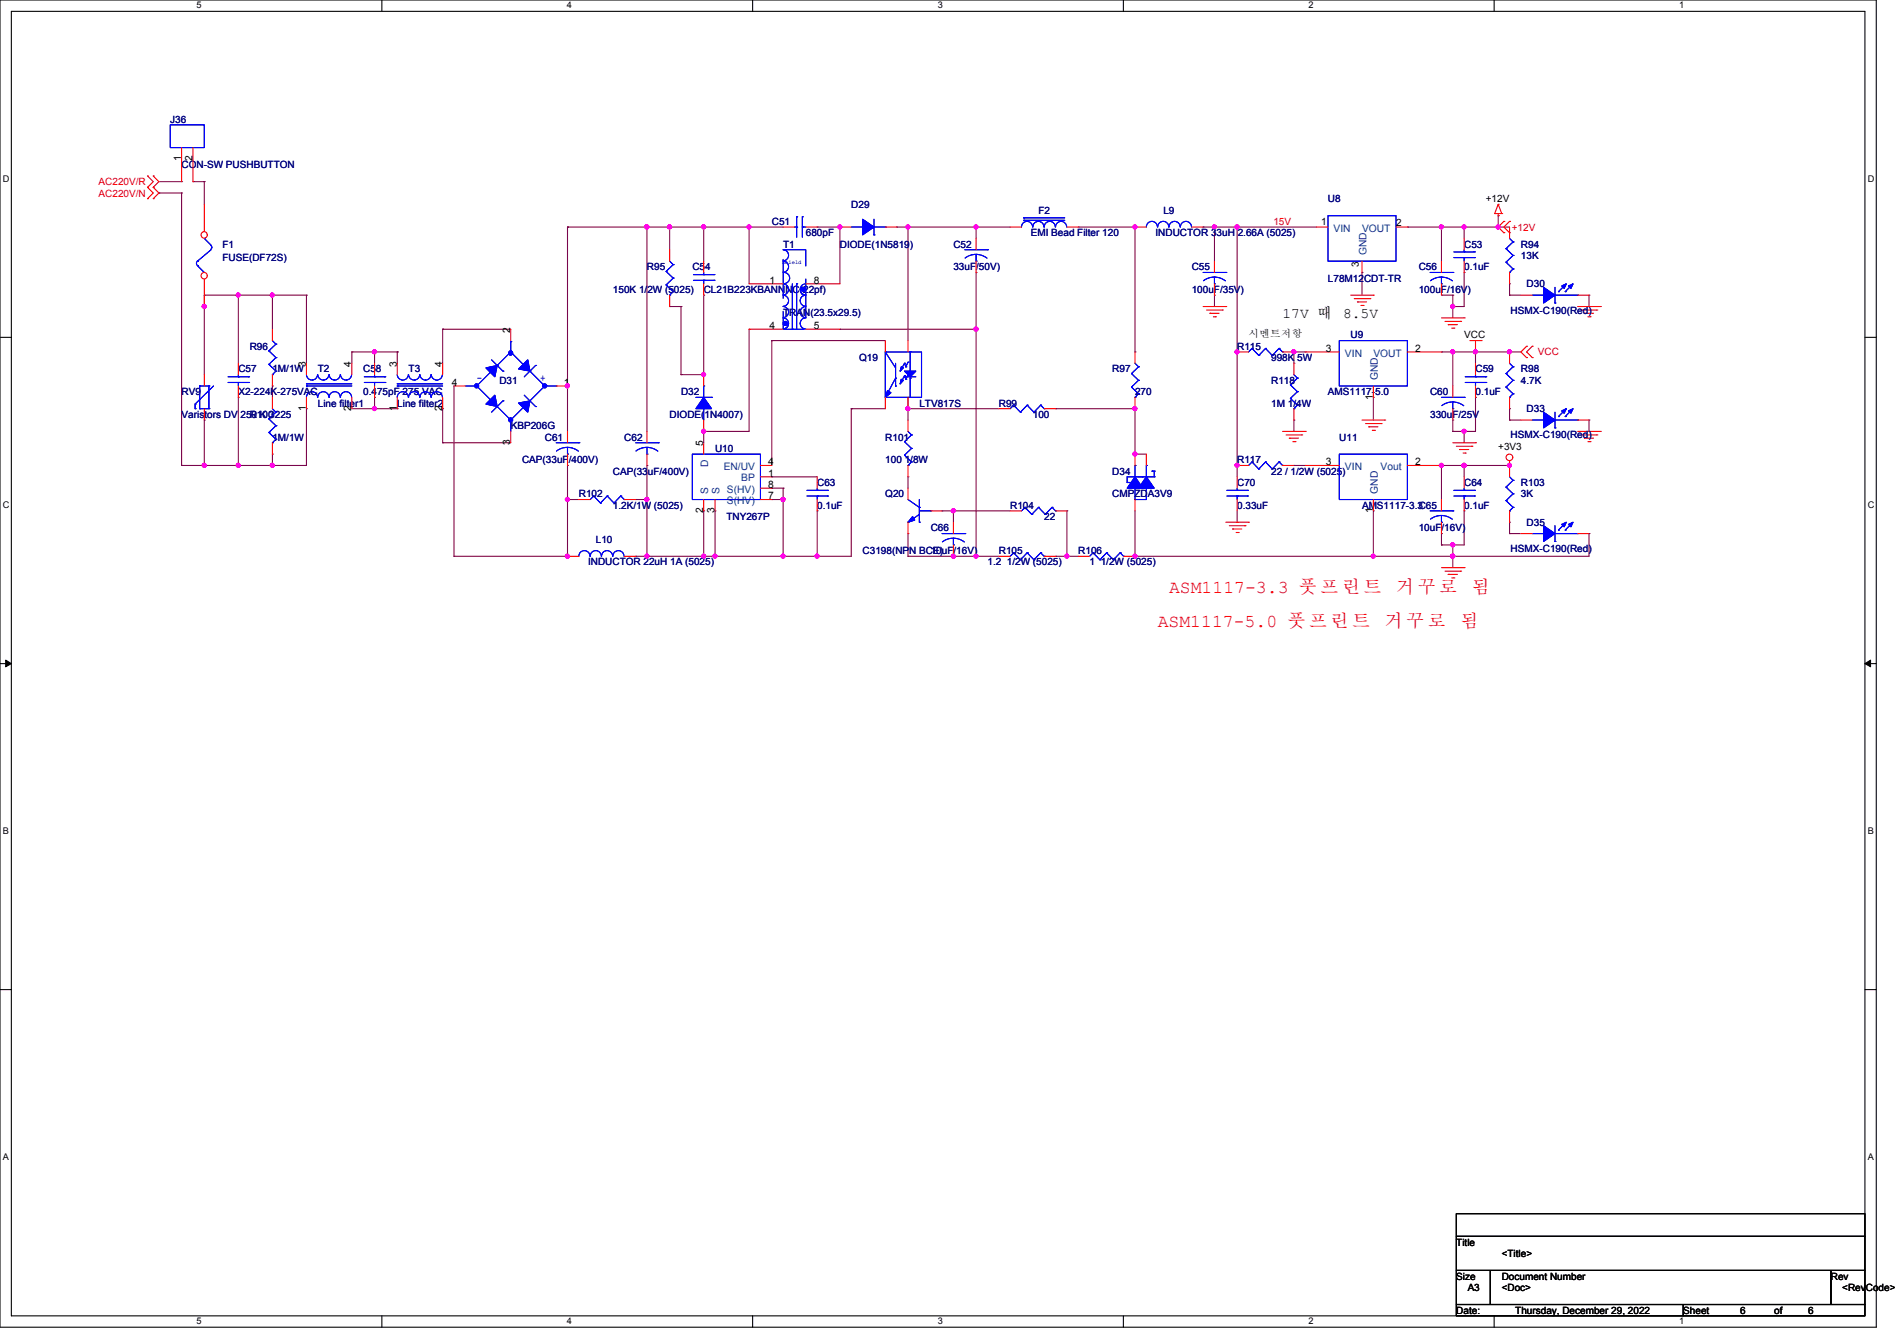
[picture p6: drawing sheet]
<svg xmlns="http://www.w3.org/2000/svg" width="297mm" height="210mm" viewBox="0 0 297 210" stroke-linecap="round" stroke-linejoin="round" font-family="sans-serif">
<g fill="none" stroke="#000" stroke-width=".17">
<path d="M0 0h293.6v207.7h-293.6zM1.8 1.8h290v204.2h-290zM59.8 0v1.8M117.8 0v1.8M175.8 0v1.8M233.8 0v1.8M0 52.8h1.8M291.8 52.8h1.8M0 103.9h1.8M291.8 103.9h1.8M0 154.9h1.8M291.8 154.9h1.8"/>
<path d="M227.9 190h63.9v3.5h-63.9zM227.9 193.5h63.9v5.4h-63.9zM227.9 198.9h5.3v5.3h-5.3zM233.2 198.9h53.3v5.3h-53.3zM286.5 198.9h5.3v5.3h-5.3zM59.8 206v1.7M117.8 206v1.7M175.8 206v1.7M227.9 204.2h35.5v1.8h-35.5zM233.8 206v1.7M263.4 204.2h28.4v1.8h-28.4z"/>
</g>
<path d="M.9 103.3l.9 .6-.9 .5zM291.8 103.9l.9-.6v1.1z" fill="#000" stroke="#000" stroke-width=".16"/>
<g fill="none" stroke="#800040" stroke-width=".17">
<path d="M24.9 30.2h.1M24.9 28.4h3.5M24.9 30.2h3.5M28.4 28.4h.1M28.4 30.2h.1M28.4 30.2v42.7M30.2 28.4h.1M30.2 28.4h1.8M32 28.4h.1M32 28.4v3.6M88.8 35.5h.1M88.8 35.5h33.7"/>
<path d="M88.8 35.5v32M101.2 35.5h.1M101.2 35.5v32M104.8 35.5h.1M104.8 35.5v3.6M110.1 35.5h.1M110.1 35.5v5.4M117.2 35.5h.1M117.2 35.5v8.9M127.9 35.5h.1M127.9 35.5h3.5M131.4 35.5h.1"/>
<path d="M131.4 35.5v8.9M140.3 35.5h.1M140.3 35.5h17.8M142.1 35.5h.1M142.1 35.5v17.8M152.7 35.5h.1M152.7 35.5v1.8M168.7 35.5h.1M168.7 35.5h8.9v19.6M188.3 35.5h.1M188.3 35.5h17.7M190 35.5h.1"/>
<path d="M190 35.5v5.4M193.6 35.5h.1M193.6 35.5v39.1M220.2 35.5h.1M220.2 35.5h16M225.6 35.5h.1M225.6 35.5v5.4M229.1 35.5h.1M229.1 35.5v1.8M234.4 35.5h.1M234.4 33.8h.1M234.4 33.8v1.7"/>
<path d="M32 48h.1M32 46.2h.1M32 46.2v12.4M32 46.2h16M37.3 46.2h.1M37.3 46.2v10.7M42.6 46.2h.1M42.6 46.2v5.3M48 46.2h.1M48 46.2v10.7M55.1 55.1h.1M55.1 55.1h7.1"/>
<path d="M55.1 55.1v1.8M58.6 55.1h.1M58.6 55.1v1.8M62.2 55.1h.1M62.2 55.1v1.8M69.3 51.5h.1M69.3 51.5v5.4M69.3 51.5h10.6M104.8 48h.1M104.8 48h1.8M106.6 48h.1M106.6 58.6h.1"/>
<path d="M106.6 48v10.6M110.1 46.2h.1M110.1 46.2v12.4h-3.5M117.2 51.5h.1M117.2 51.5v16h-7.1M120.8 53.3h.1M120.8 53.3v19.6M120.8 53.3h17.7M131.4 51.5h.1M131.4 51.5h21.3M152.7 42.6h.1M152.7 51.5h.1"/>
<path d="M152.7 42.6v44.5M177.6 55.1h.1M190 46.2h.1M190 46.2v1.8M193.6 55.1h.1M202.5 56.9h.1M204.2 55.1h.1M204.2 55.1h-1.7v1.8M213.1 42.6h.1M213.1 42.6v3.6M225.6 55.1h.1M225.6 46.2h.1"/>
<path d="M225.6 55.1h12.4M225.6 46.2h1.7M227.3 48h.1M227.3 55.1h.1M227.3 46.2h.1M227.3 46.2v3.6M227.3 55.1v5.3M229.1 42.6h.1M229.1 42.6v5.4h-1.8M230.9 55.1h.1M230.9 55.1v1.8M236.2 55.1h.1"/>
<path d="M236.2 44.4h.1M236.2 46.2h.1M236.2 44.4v1.8M236.2 46.2h1.8M248.6 46.2h.1M248.6 46.2v1.8M28.4 72.9h.1M32 72.9h.1M32 65.8h.1M32 65.8v7.1M37.3 62.2h.1M37.3 72.9h.1"/>
<path d="M37.3 62.2v10.7M42.6 60.4h.1M42.6 71.1h.1M42.6 72.9h.1M42.6 60.4v1.8M42.6 71.1v1.8M48 64h.1M48 64v8.9h-19.6M55.1 64h7.1M58.6 62.2h.1M58.6 64h.1M58.6 62.2v1.8"/>
<path d="M62.2 64h.1M69.3 64h.1M69.3 69.3h.1M69.3 64v5.3M69.3 69.3h10.6M71 60.4h.1M71 60.4v26.7M88.8 78.2h.1M88.8 60.4h.1M88.8 72.9h.1M88.8 72.9v14.2h-17.8M88.8 78.2h1.8"/>
<path d="M99.5 78.2h.1M99.5 78.2h1.7M101.2 78.2h.1M101.2 72.9h.1M101.2 72.9v14.2M110.1 80h.1M110.1 67.5h.1M110.1 67.5v1.8M110.1 80v7.1M111.9 80h.1M111.9 80v7.1M120.8 76.4h.1"/>
<path d="M120.8 78.2h.1M120.8 74.6h.1M120.8 76.4h1.7M120.8 78.2h1.7M120.8 74.6h7.1M122.5 76.4h.1M122.5 78.2h.1M122.5 76.4v10.7M127.9 80h.1M127.9 80v7.1M133.2 64h.1M133.2 64v23.1h-33.7"/>
<path d="M133.2 64h5.3M142.1 64h.1M142.1 74.6h.1M142.1 62.2h.1M142.1 64h14.2M142.1 62.2v3.6M142.1 74.6v1.8M147.4 80h.1M147.4 80h10.7M149.2 80h.1M149.2 80v1.7M165.2 64h.1"/>
<path d="M165.2 64h12.4v7.1M166.9 80h.1M166.9 80v7.1M177.6 71.1h.1M177.6 71.1h1.8M177.6 80v7.1M193.6 72.9h.1M193.6 80v1.7M202.5 72.9h.1M202.5 65.8h.1M202.5 72.9h1.7M202.5 65.8v1.7"/>
<path d="M214.9 62.2h.1M214.9 80h.1M214.9 62.2v3.6M214.9 80v7.1M225.6 72.9h.1M225.6 72.9h10.6M225.6 72.9v5.3M227.3 65.8h.1M227.3 67.5h.1M227.3 65.8v1.7M229.1 67.5h.1M229.1 80h.1"/>
<path d="M229.1 72.9h.1M229.1 67.5v1.8M229.1 72.9v1.7M229.1 80v5.3h-3.5M230.9 62.2h.1M230.9 62.2v5.3h-3.6M236.2 64h.1M236.2 65.8h.1M236.2 64v1.8M236.2 65.8h1.8M248.6 65.8h.1M248.6 65.8v1.7"/>
<path d="M71 87.1h.1M99.5 87.1h.1M101.2 87.1h.1M110.1 87.1h.1M111.9 87.1h.1M122.5 87.1h.1M127.9 87.1h.1M142.1 87.1h.1M142.1 83.5h.1M142.1 87.1h14.2M142.1 83.5v3.6M149.2 87.1h.1"/>
<path d="M152.7 87.1h.1M165.2 87.1h.1M165.2 87.1h3.5M166.9 87.1h.1M177.6 87.1h.1M193.6 81.7h.1M214.9 87.1h.1M225.6 83.5h.1M225.6 85.3h.1M225.6 83.5v1.8M227.3 87.1h.1M227.3 85.3h.1"/>
<path d="M227.3 85.3v3.6M236.2 81.7h.1M236.2 83.5h.1M236.2 81.7v1.8M236.2 83.5h1.8M248.6 83.5h.1M248.6 83.5v3.6h-71"/>
</g>
<g fill="#f0f" stroke="#f0f" stroke-width=".17">
<circle cx="152.7" cy="35.5" r=".32"/>
<circle cx="193.6" cy="35.5" r=".32"/>
<circle cx="236.2" cy="55.1" r=".32"/>
<circle cx="227.3" cy="55.1" r=".32"/>
<circle cx="229.1" cy="67.5" r=".32"/>
<circle cx="230.9" cy="55.1" r=".32"/>
<circle cx="149.2" cy="79.9" r=".32"/>
<circle cx="111.9" cy="87.1" r=".32"/>
<circle cx="110.1" cy="87.1" r=".32"/>
<circle cx="37.3" cy="46.2" r=".32"/>
<circle cx="110.1" cy="35.5" r=".32"/>
<circle cx="101.2" cy="35.5" r=".32"/>
<circle cx="88.8" cy="78.2" r=".32"/>
<circle cx="42.6" cy="72.8" r=".32"/>
<circle cx="227.3" cy="87.1" r=".32"/>
<circle cx="42.6" cy="46.2" r=".32"/>
<circle cx="37.3" cy="72.8" r=".32"/>
<circle cx="58.6" cy="64" r=".32"/>
<circle cx="58.6" cy="55.1" r=".32"/>
<circle cx="225.5" cy="35.5" r=".32"/>
<circle cx="131.4" cy="35.5" r=".32"/>
<circle cx="166.9" cy="87.1" r=".32"/>
<circle cx="177.6" cy="64" r=".32"/>
<circle cx="31.9" cy="48" r=".32"/>
<circle cx="227.3" cy="48" r=".32"/>
<circle cx="88.8" cy="60.4" r=".32"/>
<circle cx="101.2" cy="87.1" r=".32"/>
<circle cx="101.2" cy="78.2" r=".32"/>
<circle cx="234.4" cy="35.5" r=".32"/>
<circle cx="229.1" cy="35.5" r=".32"/>
<circle cx="88.8" cy="87.1" r=".32"/>
<circle cx="104.8" cy="35.5" r=".32"/>
<circle cx="117.2" cy="35.5" r=".32"/>
<circle cx="110.1" cy="67.5" r=".32"/>
<circle cx="225.5" cy="72.8" r=".32"/>
<circle cx="229.1" cy="72.8" r=".32"/>
<circle cx="110.1" cy="58.6" r=".32"/>
<circle cx="122.5" cy="87.1" r=".32"/>
<circle cx="122.5" cy="78.2" r=".32"/>
<circle cx="127.9" cy="87.1" r=".32"/>
<circle cx="190" cy="35.5" r=".32"/>
<circle cx="142.1" cy="35.5" r=".32"/>
<circle cx="152.7" cy="51.5" r=".32"/>
<circle cx="31.9" cy="72.8" r=".32"/>
<circle cx="177.6" cy="87.1" r=".32"/>
<circle cx="214.9" cy="87.1" r=".32"/>
<circle cx="227.3" cy="85.3" r=".32"/>
<circle cx="152.7" cy="87.1" r=".32"/>
<circle cx="142.1" cy="64" r=".32"/>
<circle cx="149.2" cy="87.1" r=".32"/>
<circle cx="193.6" cy="72.8" r=".32"/>
<circle cx="177.6" cy="71.1" r=".32"/>
<circle cx="177.6" cy="35.5" r=".32"/>
<circle cx="193.6" cy="55.1" r=".32"/>
<circle cx="236.2" cy="72.8" r=".32"/>
<circle cx="202.4" cy="55.1" r=".32"/>
</g>
<g fill="none" stroke="#f00" stroke-width=".17">
<path d="M23.1 29.3h.1M23.1 27.5h.1M23.1 31.1h.1M23.1 27.5l.9 .9-.9 .9M23.1 29.3l.9 .9-.9 .9M24 27.5h.1M24 29.3h.1M24 31.1h.1M24 27.5l.9 .9-.9 .9M24 29.3l.9 .9-.9 .9M104.8 39.1v1.8M122.5 35.5h1.8"/>
<path d="M126.1 35.5h1.8M131.4 35.5h1.8M138.5 35.5h1.8M158.1 35.5h1.7M166.9 35.5h1.8M229.1 37.3v1.8M233.9 33.4h.1M233.9 33.4h1.1M234.4 33.8h.1M234.4 32h.1M234.4 33.4v.4M234.4 32l.6 1.4"/>
<path d="M234.4 32l-.5 1.4M235 33.4h.1M235.3 34.7h.1M235.3 36.4h.1M235.3 34.7l-.9 .8 .9 .9M236.2 36.4h.1M236.2 34.7h.1M236.2 35.5v1.8M236.2 34.7l-.9 .8 .9 .9M42.6 51.5v1.8M42.6 58.6v1.8M48 56.9v1.7"/>
<path d="M55.1 56.9v1.7M58.6 56.9v1.7M62.2 56.9v1.7M69.3 56.9v1.7M79.9 51.5v1.8M104.8 46.2v1.8M110.1 40.9v1.7M110.1 44.4v1.8M110.1 58.6v1.8M117.2 44.4h5.3M117.2 51.5h5.3M126.1 44.4h5.3"/>
<path d="M126.1 51.5h5.3M138.5 53.3v1.8M142.1 53.3v1.8M188.3 48h3.5M188.8 48.5h2.5M189.3 49h.1M189.3 49h1.5M189.9 49.6h.3M190 40.9v1.7M190 44.4v1.8M190.2 49.6h.1M191.3 48.5h.1"/>
<path d="M191.8 48h.1M202.5 56.9v1.7M211.4 46.2h3.5M211.9 46.8h2.5M212.4 47.3h.1M212.4 47.3h1.4M213 47.8h.3M213.3 47.8h.1M214.4 46.8h.1M214.9 46.2h.1M225.6 49.8h3.5M225.6 40.9v1.7"/>
<path d="M225.6 44.4v1.8M226.1 50.3h2.5M226.6 50.8h.1M226.6 50.8h1.5M227.2 51.4h.3M227.5 51.4h.1M228.6 50.3h.1M229.1 49.8h.1M229.1 40.9v1.7M230 53.3h1.8M230.9 55.1h.1M230.9 53.3v1.8"/>
<path d="M230.9 56.9v1.7M231.8 53.3h.1M236.2 42.6v1.8M236.2 55.1v1.8M238 46.2h1.8M238.9 54.2h.1M238.9 56h.1M238.9 54.2l-.9 .9 .9 .9M239.8 56h.1M239.8 54.2h.1M239.8 54.2l-.9 .9 .9 .9M246.9 46.2h1.7"/>
<path d="M246.9 48h3.5M247.4 48.5h2.5M247.9 49h.1M247.9 49h1.5M248.5 49.6h.3M248.8 49.6h.1M249.9 48.5h.1M250.4 48h.1M48 62.2v1.8M55.1 62.2v1.8M58.6 60.4v1.8M62.2 62.2v1.8"/>
<path d="M69.3 62.2v1.8M71 60.4h1.8M79.9 67.5v1.8M87 60.4h1.8M88.8 67.5v1.8M88.8 71.1v1.8M90.6 78.2h1.8M97.7 78.2h1.8M110.1 65.8v1.7M138.5 62.2v1.8M142.1 62.2v1.8M142.1 65.8v1.7"/>
<path d="M142.1 72.9v1.7M142.1 76.4v1.8M145.6 80h1.8M156.3 64h1.8M158.1 80h1.7M163.4 64h1.8M165.2 80h1.7M193.6 74.6v1.8M193.6 78.2v1.8M193.6 72.9h1.8M200.7 67.5h3.5M200.7 72.9h1.8"/>
<path d="M201.2 68.1h2.5M201.8 68.6h.1M201.8 68.6h1.4M202.3 69.1h.3M202.5 64v1.8M202.6 69.1h.1M203.7 68.1h.1M204.2 67.5h.1M213.1 65.8h3.6M213.7 66.3h2.4M214.2 66.8h.1M214.2 66.8h1.4"/>
<path d="M214.7 67.4h.4M215.1 67.4h.1M216.1 66.3h.1M216.7 65.8h.1M225.6 78.2v1.8M227.3 69.3h3.6M227.9 69.9h2.4M228.4 70.4h.1M228.4 70.4h1.4M228.9 70.9h.4M229.1 74.6v1.8M229.1 78.2v1.8"/>
<path d="M229.3 70.9h.1M230.3 69.9h.1M230.9 69.3h.1M230.9 60.4v1.8M236.2 72.9h.1M236.2 62.2v1.8M236.2 72.1v2.5M236.2 80v1.7M238 65.8h1.8M246.9 65.8h1.7M246.9 67.5h3.5M247.4 68.1h2.5"/>
<path d="M247.9 68.6h.1M247.9 68.6h1.5M248.5 69.1h.3M248.8 69.1h.1M249.9 68.1h.1M250.4 67.5h.1M88.8 87.1h1.8M97.7 87.1h1.8M142.1 81.7v1.8M156.3 87.1h1.8M163.4 87.1h1.8M191.8 81.7h3.6"/>
<path d="M192.4 82.3h2.4M192.9 82.8h.1M192.9 82.8h1.4M193.4 83.4h.4M193.8 83.4h.1M194.8 82.3h.1M195.4 81.7h.1M225.6 88.9h3.5M225.6 81.7v1.8M226.1 89.4h2.5M226.6 89.9h.1M226.6 89.9h1.5"/>
<path d="M227.2 90.5h.3M227.5 90.5h.1M228.6 89.4h.1M229.1 88.9h.1M238 83.5h1.8M246.9 83.5h1.7"/>
<circle cx="236.2" cy="71.6" r=".52"/>
</g>
<g fill="none" stroke="#00f" stroke-width=".17">
<path d="M32 37.3h.1M32 37.3l1 1.1M33 38.4a.35 .35 0 0 1 0 .6M33 39.1l-2.1 1.8M122.5 39.1a.87 .87 0 0 1 .9 .9 .87 .87 0 0 1-.9 .8M124.3 35.5h.4M124.7 35.5h.1M124.7 33.9h.1M124.7 33.9v3.2M125.6 33.9h.1M125.6 35.5h.1M125.6 35.5h.5"/>
<path d="M125.6 33.9v3.2M133.2 35.5h1.8M135 35.5h.1M136.8 36.8h.1M136.8 34.3v2.5M136.8 35.5h1.7M138.5 35.5h.1M160.2 34.5h.1M160.2 34.1h.1M160.2 34.5h6.4M160.2 34.1h6.4M161.6 35.5a.87 .87 0 0 0-.9-.8 .87 .87 0 0 0-.9 .8"/>
<path d="M163.4 35.5a.87 .87 0 0 0-.9-.8 .87 .87 0 0 0-.9 .8M165.1 35.5a.87 .87 0 0 0-.8-.8 .87 .87 0 0 0-.9 .8M166.9 35.5a.87 .87 0 0 0-.9-.8 .87 .87 0 0 0-.8 .8M227.5 39.4h3.2M229.1 39.4h.1M229.1 39.1v.3M230.7 39.4h.1M235.7 38.9h.1M235.7 38.9l1.1 1.1M236.2 37.3l.6 .6M236.8 37.9h.1M236.8 40h.1"/>
<path d="M236.8 37.9l-1.1 1M236.8 40l-1.1 1M30.9 40.9a.51 .51 0 0 0 0 .7M30.9 41.6h.1M30.9 40.9h.1M30.9 41.6l1.1 1M42.1 54.9h.1M42.1 57h.1M42.1 54.9l1.1 1.1M42.1 57l1.1 1.1M42.6 58.6h.1M42.6 53.3l.6 .6"/>
<path d="M43.2 53.9h.1M43.2 56h.1M43.2 58.1h.1M43.2 53.9l-1.1 1M43.2 56l-1.1 1M43.2 58.1l-.6 .5M49.7 58.6a.87 .87 0 0 1-.9 .9 .87 .87 0 0 1-.8-.9M51.5 58.6a.87 .87 0 0 1-.9 .9 .87 .87 0 0 1-.9-.9M53.2 58.6a.87 .87 0 0 1-.8 .9 .87 .87 0 0 1-.9-.9M55 58.6a.87 .87 0 0 1-.9 .9 .87 .87 0 0 1-.8-.9M57 59.9h3.2M57 59h3.2"/>
<path d="M58.6 59h.1M58.6 59.9h.1M58.6 58.6v.4M58.6 59.9v.5M60.2 59.9h.1M60.2 59h.1M63.9 58.6a.87 .87 0 0 1-.9 .9 .87 .87 0 0 1-.8-.9M65.7 58.6a.87 .87 0 0 1-.9 .9 .87 .87 0 0 1-.9-.9M67.4 58.6a.87 .87 0 0 1-.8 .9 .87 .87 0 0 1-.9-.9M69.2 58.6a.87 .87 0 0 1-.8 .9 .87 .87 0 0 1-.9-.9M76.9 58.1l-2.3 2.3M76.9 56.3l1.8 1.8"/>
<path d="M77.8 57.2h.1M78.7 58.1h.1M79.9 55.1h.1M79.9 53.5h.1M79.9 55.1l-2.1 2.1M79.9 55.1l2.1 2.1M79.9 53.5v1.8M82.9 58.1h.1M82.9 58.1l2.4 2.3M83.8 57.2h.1M83.8 57.2l-1.8 1.8M104.2 42.5h.1"/>
<path d="M104.2 44.6h.1M104.2 42.5l1.1 1M104.2 44.6l1.1 1.1M104.8 46.2h.1M104.8 40.9l.5 .5M105.3 41.4h.1M105.3 43.5h.1M105.3 45.7h.1M105.3 41.4l-1.1 1.1M105.3 43.5l-1.1 1.1M105.3 45.7l-.5 .5M108.5 43.9h3.2"/>
<path d="M108.5 43h3.2M110.1 43h.1M110.1 43.9h.1M110.1 42.6v.4M110.1 43.9v.5M111.7 43.9h.1M111.7 43h.1M122.5 44.4a.87 .87 0 0 1 .9 .9 .87 .87 0 0 1-.9 .9M122.5 49.8a.87 .87 0 0 1 .9 .8 .87 .87 0 0 1-.9 .9M122.5 46.2a.87 .87 0 0 1 .9 .9 .87 .87 0 0 1-.9 .8M122.5 48a.87 .87 0 0 1 .9 .8 .87 .87 0 0 1-.9 .9M122.5 40.9a.87 .87 0 0 1 .9 .8 .87 .87 0 0 1-.9 .9"/>
<path d="M122.7 42.6a.87 .87 0 0 1 .9 .9 .87 .87 0 0 1-.9 .9M124 51.5h.1M124 44.4v7.1M124.7 44.4h.1M124.7 44.4v7.1M126.1 44.4a.87 .87 0 0 0-.9 .9 .87 .87 0 0 0 .9 .9M126.1 46.2a.87 .87 0 0 0-.9 .9 .87 .87 0 0 0 .9 .8M126.1 48a.87 .87 0 0 0-.9 .8 .87 .87 0 0 0 .9 .9M126.1 49.8a.87 .87 0 0 0-.9 .8 .87 .87 0 0 0 .9 .9M138.5 55.1h5.7v7.1h-5.7zM138.5 55.1h.1M138.5 55.1l1.6 2.5"/>
<path d="M140.1 59.2h.1M140.1 56.9v3.5M140.1 59.2l-1.6 3M141.5 59h.1M141.5 56.9h.1M141.5 58.8h.1M141.5 59h1.8M141.5 56.9l-.6 1.2M141.5 56.9l.2 .5M141.5 58.8l.2 .6M141.5 58.8l-.6 1.3M141.7 57.4h.1"/>
<path d="M141.7 59.4h.1M142.1 56.7h.1M142.1 58.6h.1M142.1 56.7l-.4 .7M142.1 58.6l-.4 .8M142.4 55.1h.1M142.4 59.2h.1M142.4 55.1v3.2M142.4 59.2v3M188.3 42.6h3.5M190 44.4h.1M190 43.4l.8 .1 .9 .5"/>
<path d="M190 43.4l-1 .2-.7 .3M190 43.4v1M191.8 42.6h.1M202.5 58.6l.5 .6M203 59.2h.1M203 59.2l-1.1 1.1M223.8 42.6h3.5M225.6 44.4h.1M225.6 43.4l.7 .1 1 .5M225.6 43.4l-1.1 .2-.7 .3M225.6 43.4v1M227.3 42.6h.1"/>
<path d="M227.5 40.3h3.2M229.1 40.3h.1M229.1 40.3v.6M229.3 59.9h3.2M229.3 59h3.2M230.7 40.3h.1M230.9 59h.1M230.9 59.9h.1M230.9 58.6v.4M230.9 59.9v.5M232.5 59.9h.1M232.5 59h.1"/>
<path d="M235.7 58.5h.1M235.7 41h.1M235.7 58.5l1.1 1M235.7 41l1.1 1.1M236.2 42.6h.1M236.2 56.9l.6 .5M236.8 57.4h.1M236.8 59.5h.1M236.8 42.1h.1M236.8 57.4l-1.1 1.1M236.8 59.5l-1.1 1.1M236.8 42.1l-.6 .5"/>
<path d="M239.8 46.2h1.7M241.5 46.2h.1M243.3 47.4h.1M243.3 45v2.4M243.3 46.2h3.6M243.9 45.7h.1M244.9 45.7h.1M244.9 44.6l-1 1.1M246 44.6l-1.1 1.1M246.9 46.2h.1M48 60.1h.1M48 60.4h.1"/>
<path d="M48 60.1h7.1M48 60.4h7.1M49.7 62.2a.87 .87 0 0 0-.9-.9 .87 .87 0 0 0-.8 .9M51.5 62.2a.87 .87 0 0 0-.9-.9 .87 .87 0 0 0-.9 .9M53.2 62.2a.87 .87 0 0 0-.8-.9 .87 .87 0 0 0-.9 .9M55 62.2a.87 .87 0 0 0-.9-.9 .87 .87 0 0 0-.8 .9M62.2 60.1h.1M62.2 60.4h.1M62.2 60.1h7.1M62.2 60.4h7.1M63.9 62.2a.87 .87 0 0 0-.9-.9 .87 .87 0 0 0-.8 .9M65.7 62.2a.87 .87 0 0 0-.9-.9 .87 .87 0 0 0-.9 .9"/>
<path d="M67.4 62.2a.87 .87 0 0 0-.8-.9 .87 .87 0 0 0-.9 .9M69.2 62.2a.87 .87 0 0 0-.8-.9 .87 .87 0 0 0-.9 .9M72.8 60.4h2M74.6 60.4h.1M74.6 60.4l2.3 2.3M74.8 60.4h.1M76.9 62.7h.1M77.8 63.6l2.1 2.2M78.7 62.7h.1M78.7 62.7l-1.8 1.8M79.9 65.8h.1M79.9 65.8v1.7"/>
<path d="M82 63.6h.1M82 61.9l1.8 1.7M82 63.6l-2.1 2.2M83.8 63.6h.1M85.3 60.4h.1M85.3 60.4h1.7M85.3 60.4l-2.4 2.3M87 60.4h.1M87 69.3h3.6M88.8 71.1h.1M88.8 70l1.1 .2 .6 .4M88.8 70l-.7 .1-1 .5"/>
<path d="M88.8 70v1.1M90.6 69.3h.1M92.9 77.6h.1M92.9 77.6l-.5 .6M92.9 77.6l1.1 1.1M94 78.7h.1M95 77.6h.1M95 77.6l-1 1.1M95 77.6l1.1 1.1M96.1 78.7h.1M97.1 77.6h.1M97.1 77.6l-1 1.1"/>
<path d="M97.1 77.6l.6 .6M97.7 78.2h.1M108.9 62.2h2.4M110.1 64h.1M110.1 60.4h.1M110.1 60.4v1.8M110.1 64v1.8M111.3 62.2h.1M140.1 60.4h.1M141.5 69.1h.1M141.5 71.3h.1M141.5 69.1l1.1 1.1"/>
<path d="M141.5 71.3l1.1 1M142.1 72.9h.1M142.1 78.2l1.8 1.2M142.1 67.5l.5 .6M142.6 68.1h.1M142.6 70.2h.1M142.6 72.3h.1M142.6 68.1l-1.1 1M142.6 70.2l-1.1 1.1M142.6 72.3l-.5 .6M143.9 79.4h.1M143.9 78.2v3.5"/>
<path d="M143.9 80h1.7M145.6 80h.1M158.6 63.4h.1M158.6 63.4l-.5 .6M158.6 63.4l1.1 1.1M159.7 64.5h.1M160.4 79.4h.1M160.4 79.4l-.6 .6M160.4 79.4l1.1 1.1M160.7 63.4h.1M160.7 63.4l-1 1.1M160.7 63.4l1.1 1.1"/>
<path d="M161.8 64.5h.1M162.5 79.4h.1M162.5 79.4l-1 1.1M162.5 79.4l1.1 1.1M162.8 63.4h.1M162.8 63.4l-1 1.1M162.8 63.4l.6 .6M163.4 64h.1M164.6 79.4h.1M164.6 79.4l-1 1.1M164.6 79.4l.6 .6M165.2 80h.1"/>
<path d="M192 77.6h3.2M192 76.8h3.2M193.6 76.8h.1M193.6 77.6h.1M193.6 76.4v.4M193.6 77.6v.6M195.2 77.6h.1M195.2 76.8h.1M195.9 72.3h.1M195.9 72.3l-.5 .6M195.9 72.3l1.1 1.1M197 73.4h.1"/>
<path d="M198 72.3h.1M198 72.3l-1 1.1M198 72.3l1.1 1.1M199.1 73.4h.1M200.1 72.3h.1M200.1 72.3l-1 1.1M200.1 72.3l.6 .6M200.7 72.9h.1M201.9 60.3h.1M201.9 62.4h.1M201.9 60.3l1.1 1M201.9 62.4l1.1 1"/>
<path d="M202.5 64h.1M203 61.3h.1M203 63.4h.1M203 61.3l-1.1 1.1M203 63.4l-.5 .6M223.8 80h3.5M227.3 80h.1M227.5 77.6h3.2M227.5 76.8h3.2M229.1 76.8h.1M229.1 77.6h.1M229.1 76.4v.4"/>
<path d="M229.1 77.6v.6M230.7 77.6h.1M230.7 76.8h.1M235.7 76.2h.1M235.7 78.4h.1M235.7 60.6h.1M235.7 76.2l1.1 1.1M235.7 78.4l1.1 1M235.7 60.6l1.1 1M236.2 80h.1M236.2 62.2h.1M236.2 74.6l.6 .6"/>
<path d="M236.8 75.2h.1M236.8 77.3h.1M236.8 79.4h.1M236.8 61.6h.1M236.8 75.2l-1.1 1M236.8 77.3l-1.1 1.1M236.8 79.4l-.6 .6M236.8 61.6l-.6 .6M239.8 65.8h1.7M241.5 65.8h.1M243.3 67h.1M243.3 64.5v2.5"/>
<path d="M243.3 65.8h3.6M243.9 65.2h.1M244.9 65.2h.1M244.9 64.1l-1 1.1M246 64.1l-1.1 1.1M246.9 65.8h.1M92.3 87.1a.87 .87 0 0 0-.9-.9 .87 .87 0 0 0-.8 .9M94.1 87.1a.87 .87 0 0 0-.9-.9 .87 .87 0 0 0-.8 .9M95.9 87.1a.87 .87 0 0 0-.9-.9 .87 .87 0 0 0-.9 .9M97.6 87.1a.87 .87 0 0 0-.8-.9 .87 .87 0 0 0-.9 .9M142.1 81.7h.1M143.9 81.7h.1"/>
<path d="M143.9 80.5l-1.8 1.2M158.6 86.5h.1M158.6 86.5l-.5 .6M158.6 86.5l1.1 1.1M159.7 87.6h.1M160.7 86.5h.1M160.7 86.5l-1 1.1M160.7 86.5l1.1 1.1M161.5 80.5h.1M161.8 87.6h.1M162.8 86.5h.1M162.8 86.5l-1 1.1"/>
<path d="M162.8 86.5l.6 .6M163.4 87.1h.1M163.6 80.5h.1M225.6 81.7h.1M225.6 80.7l.7 .1 1 .5M225.6 80.7l-.8 .1-1 .5M225.6 80.7v1M239.8 83.5h1.7M241.5 83.5h.1M243.3 84.7h.1M243.3 82.3v2.4M243.3 83.5h3.6"/>
<path d="M243.9 83h.1M244.9 83h.1M244.9 81.9l-1 1.1M246 81.9l-1.1 1.1M246.9 83.5h.1"/>
</g>
<g fill="#00f" stroke="#00f" stroke-width=".17">
<path d="M142.8 80.9l.3 .5-1 .3z"/>
<path d="M138.9 61.1l.5 .4-.9 .7z"/>
<path d="M141.5 58.1h1.8l-.9 .9z"/>
<path d="M141 57.4l.4 .2-.5 .5z"/>
<path d="M141 59.4l.4 .1-.5 .6z"/>
<path d="M110.1 62.2l1.2 1.8h-2.4z" fill-rule="evenodd"/>
<path d="M110.1 62.2l1.2 1.8h-2.4z" fill-rule="evenodd"/>
<path d="M135 34.3l1.8 1.2-1.8 1.3z" fill-rule="evenodd"/>
<path d="M135 34.3l1.8 1.2-1.8 1.3z" fill-rule="evenodd"/>
<path d="M241.5 64.5l1.8 1.3-1.8 1.2z" fill-rule="evenodd"/>
<path d="M245.4 64.3l.8-.3-.4 .7z" fill-rule="evenodd"/>
<path d="M244.4 64.3l.7-.3-.3 .7z" fill-rule="evenodd"/>
<path d="M241.5 64.5l1.8 1.3-1.8 1.2z" fill-rule="evenodd"/>
<path d="M245.4 64.3l.8-.3-.4 .7z" fill-rule="evenodd"/>
<path d="M244.4 64.3l.7-.3-.3 .7z" fill-rule="evenodd"/>
<path d="M241.5 82.3l1.8 1.2-1.8 1.2z" fill-rule="evenodd"/>
<path d="M245.4 82.1l.8-.4-.4 .8z" fill-rule="evenodd"/>
<path d="M244.4 82.1l.7-.4-.3 .8z" fill-rule="evenodd"/>
<path d="M241.5 82.3l1.8 1.2-1.8 1.2z" fill-rule="evenodd"/>
<path d="M245.4 82.1l.8-.4-.4 .8z" fill-rule="evenodd"/>
<path d="M244.4 82.1l.7-.4-.3 .8z" fill-rule="evenodd"/>
<path d="M241.5 45l1.8 1.2-1.8 1.2z" fill-rule="evenodd"/>
<path d="M245.4 44.8l.8-.4-.4 .7z" fill-rule="evenodd"/>
<path d="M244.4 44.8l.7-.4-.3 .7z" fill-rule="evenodd"/>
<path d="M241.5 45l1.8 1.2-1.8 1.2z" fill-rule="evenodd"/>
<path d="M245.4 44.8l.8-.4-.4 .7z" fill-rule="evenodd"/>
<path d="M244.4 44.8l.7-.4-.3 .7z" fill-rule="evenodd"/>
<path d="M82.6 56.3l.3 1.8-1.8-.3z" fill-rule="evenodd"/>
<path d="M77.4 61.9l.4 1.7-1.8-.3z" fill-rule="evenodd"/>
<path d="M81.1 63.1l1.8-.4-.3 1.8z" fill-rule="evenodd"/>
<path d="M76 57.6l1.8-.4-.4 1.8z" fill-rule="evenodd"/>
<path d="M82.6 56.3l.3 1.8-1.8-.3z" fill-rule="evenodd"/>
<path d="M77.4 61.9l.4 1.7-1.8-.3z" fill-rule="evenodd"/>
<path d="M81.1 63.1l1.8-.4-.3 1.8z" fill-rule="evenodd"/>
<path d="M76 57.6l1.8-.4-.4 1.8z" fill-rule="evenodd"/>
<circle cx="79.9" cy="55.3" r=".33"/>
<circle cx="85.2" cy="60.4" r=".32"/>
<circle cx="79.9" cy="65.7" r=".32"/>
<circle cx="74.6" cy="60.4" r=".32"/>
<circle cx="125.7" cy="45.3" r=".33"/>
<circle cx="122.9" cy="50.6" r=".33"/>
</g>
<path d="M122.5 39.1h3.6v12.4h-3.6z" fill="none" stroke="#00f" stroke-width=".16" stroke-dasharray="6.1 2"/>
<circle cx="31.9" cy="43.2" r=".5" fill="#fff" stroke="#f00" stroke-width=".17"/>
<path d="M32 43.7v4.3" fill="none" stroke="#f00" stroke-width=".17"/>
<circle cx="31.9" cy="36.8" r=".5" fill="#fff" stroke="#f00" stroke-width=".17"/>
<g fill="none" stroke="#f00" stroke-width=".17">
<path d="M28.4 23.1v5.3M30.2 23.1v5.3M32 32v4.3M152.7 37.3v1.8M177.6 35.5h1.8M186.5 35.5h1.8M206 35.5h1.8M218.5 35.5h1.7M32 58.6v1.8M37.3 56.9v1.7M152.7 40.9v1.7M177.6 55.1v1.8"/>
<path d="M193.6 55.1h1.8M200.7 55.1h1.8M204.2 55.1h5.4M213.1 40.9v1.7M220.2 55.1h5.4M32 64v1.8M37.3 60.4v1.8M42.6 62.2v1.8M42.6 69.3v1.8M101.2 67.5v1.8M101.2 71.1v1.8M110.1 69.3v1.8"/>
<path d="M110.1 78.2v1.8M111.9 78.2v1.8M119 72.9h1.8M119 74.6h1.8M119 78.2h1.8M119 76.4h1.8M127.9 74.6v1.8M127.9 78.2v1.8M177.6 62.2v1.8M177.6 71.1v1.8M177.6 78.2v1.8M179.4 71.1v1.8"/>
<path d="M204.2 72.9h5.4M214.9 60.4v1.8M214.9 78.2v1.8M220.2 72.9h5.4M227.3 60.4v1.8M227.3 64v1.8M149.2 81.7v1.8M149.2 85.3v1.8M168.7 87.1h1.8M175.8 87.1h1.8"/>
</g>
<g fill="none" stroke="#00f" stroke-width=".17">
<path d="M26.6 19.5h5.4v3.6h-5.4zM151 39.1h3.5M152.7 39.8l1.1 .2 .6 .4M152.7 39.8l-.7 .1-1 .5M152.7 39.8v1.1M154.5 39.1h.1M181.1 35.5a.87 .87 0 0 0-.9-.8 .87 .87 0 0 0-.8 .8M182.9 35.5a.87 .87 0 0 0-.9-.8 .87 .87 0 0 0-.8 .8M184.7 35.5a.87 .87 0 0 0-.9-.8 .87 .87 0 0 0-.9 .8M186.4 35.5a.87 .87 0 0 0-.8-.8 .87 .87 0 0 0-.9 .8M207.8 33.8h10.7v7.1h-10.7zM35.7 59.9h3.2"/>
<path d="M35.7 59h3.2M37.3 59h.1M37.3 59.9h.1M37.3 58.6v.4M37.3 59.9v.5M38.9 59.9h.1M38.9 59h.1M152.7 40.9h.1M177.1 58.5h.1M177.1 58.5l1.1 1M177.6 56.9l.6 .5M178.2 57.4h.1"/>
<path d="M178.2 59.5h.1M178.2 57.4l-1.1 1.1M178.2 59.5l-1.1 1.1M195.9 54.5h.1M195.9 54.5l-.5 .6M195.9 54.5l1.1 1.1M197 55.6h.1M198 54.5h.1M198 54.5l-1 1.1M198 54.5l1.1 1.1M199.1 55.6h.1M200.1 54.5h.1"/>
<path d="M200.1 54.5l-1 1.1M200.1 54.5l.6 .6M200.7 55.1h.1M209.6 53.3h10.6v7.1h-10.6zM30.5 63.3h.1M30.5 64h.1M30.5 63.3v.7M31.3 64h.1M31.3 60.4h.1M31.3 60.4h1.4M31.3 64h1.4M31.3 60.4v3.6"/>
<path d="M32.7 60.4h.1M32.7 64h.1M32.7 60.4v3.6M33.4 60.4l-2.9 2.9M42.1 65.6h.1M42.1 67.7h.1M42.1 65.6l1.1 1M42.1 67.7l1.1 1.1M42.6 69.3h.1M42.6 64l.6 .5M43.2 64.5h.1M43.2 66.6h.1"/>
<path d="M43.2 68.8h.1M43.2 64.5l-1.1 1.1M43.2 66.6l-1.1 1.1M43.2 68.8l-.6 .5M99.5 69.3h3.5M101.2 71.1h.1M101.2 70l1.1 .2 .6 .4M101.2 70l-.7 .1-1 .5M101.2 70v1.1M103 69.3h.1M108.3 71.1h10.7v7.1h-10.7zM126.3 77.6h3.2"/>
<path d="M126.3 76.8h3.2M127.9 76.8h.1M127.9 77.6h.1M127.9 76.4v.4M127.9 77.6v.6M129.5 77.6h.1M129.5 76.8h.1M176.4 75.5h.1M176.4 75.5h.3M176.7 75.5h.1M177.1 60.6h.1M177.1 60.6l1.1 1"/>
<path d="M177.6 76.4h.1M177.6 72.9h.1M177.6 78.2h.1M177.6 62.2h.1M177.6 72.9v1.7M177.6 76.4v1.8M178.2 61.6h.1M178.2 61.6l-.6 .6M178.8 74.6h.1M179.4 72.9h.1M179.4 76.4h.1M179.4 72.9v1.7"/>
<path d="M179.4 76.4v1.8h-1.8M180.3 73.7h.1M180.3 73.7h.3M180.6 74.6h.1M180.6 73.7h.1M180.6 74.6h-4.2v.9M180.6 73.7v.9M209.6 71.1h10.6v7.1h-10.6zM225.6 62.2h3.5M227.3 64h.1M227.3 62.9l1.1 .2 .6 .4M227.3 62.9l-1 .2-.7 .4"/>
<path d="M227.3 62.9v1.1M229.1 62.2h.1M147.4 83.5h3.6M149.2 85.3h.1M149.2 84.2l.7 .1 1 .5M149.2 84.2l-1.1 .2-.6 .4M149.2 84.2v1.1M151 83.5h.1M171.1 86.5h.1M171.1 86.5l-.6 .6M171.1 86.5l1 1.1M172.1 87.6h.1"/>
<path d="M173.2 86.5h.1M173.2 86.5l-1.1 1.1M173.2 86.5l1 1.1M174.2 87.6h.1M175.3 86.5h.1M175.3 86.5l-1.1 1.1M175.3 86.5l.5 .6M175.8 87.1h.1"/>
</g>
<g fill="#00f" stroke="#00f" stroke-width=".17">
<path d="M177.6 74.6l1.2 1.8h-2.4z" fill-rule="evenodd"/>
<path d="M179.4 74.6l1.2 1.8h-2.4z" fill-rule="evenodd"/>
<path d="M177.6 74.6l1.2 1.8h-2.4z" fill-rule="evenodd"/>
<path d="M179.4 74.6l1.2 1.8h-2.4z" fill-rule="evenodd"/>
</g>
<g fill="#f0f" stroke="#f0f" stroke-width=".17">
<circle cx="152.7" cy="35.5" r=".32"/>
<circle cx="193.6" cy="35.5" r=".32"/>
<circle cx="236.2" cy="55.1" r=".32"/>
<circle cx="227.3" cy="55.1" r=".32"/>
<circle cx="229.1" cy="67.5" r=".32"/>
<circle cx="230.9" cy="55.1" r=".32"/>
<circle cx="149.2" cy="79.9" r=".32"/>
<circle cx="111.9" cy="87.1" r=".32"/>
<circle cx="110.1" cy="87.1" r=".32"/>
<circle cx="37.3" cy="46.2" r=".32"/>
<circle cx="110.1" cy="35.5" r=".32"/>
<circle cx="101.2" cy="35.5" r=".32"/>
<circle cx="88.8" cy="78.2" r=".32"/>
<circle cx="42.6" cy="72.8" r=".32"/>
<circle cx="227.3" cy="87.1" r=".32"/>
<circle cx="42.6" cy="46.2" r=".32"/>
<circle cx="37.3" cy="72.8" r=".32"/>
<circle cx="58.6" cy="64" r=".32"/>
<circle cx="58.6" cy="55.1" r=".32"/>
<circle cx="225.5" cy="35.5" r=".32"/>
<circle cx="131.4" cy="35.5" r=".32"/>
<circle cx="166.9" cy="87.1" r=".32"/>
<circle cx="177.6" cy="64" r=".32"/>
<circle cx="31.9" cy="48" r=".32"/>
<circle cx="227.3" cy="48" r=".32"/>
<circle cx="88.8" cy="60.4" r=".32"/>
<circle cx="101.2" cy="87.1" r=".32"/>
<circle cx="101.2" cy="78.2" r=".32"/>
<circle cx="234.4" cy="35.5" r=".32"/>
<circle cx="229.1" cy="35.5" r=".32"/>
<circle cx="88.8" cy="87.1" r=".32"/>
<circle cx="104.8" cy="35.5" r=".32"/>
<circle cx="117.2" cy="35.5" r=".32"/>
<circle cx="110.1" cy="67.5" r=".32"/>
<circle cx="225.5" cy="72.8" r=".32"/>
<circle cx="229.1" cy="72.8" r=".32"/>
<circle cx="110.1" cy="58.6" r=".32"/>
<circle cx="122.5" cy="87.1" r=".32"/>
<circle cx="122.5" cy="78.2" r=".32"/>
<circle cx="127.9" cy="87.1" r=".32"/>
<circle cx="190" cy="35.5" r=".32"/>
<circle cx="142.1" cy="35.5" r=".32"/>
<circle cx="152.7" cy="51.5" r=".32"/>
<circle cx="31.9" cy="72.8" r=".32"/>
<circle cx="177.6" cy="87.1" r=".32"/>
<circle cx="214.9" cy="87.1" r=".32"/>
<circle cx="227.3" cy="85.3" r=".32"/>
<circle cx="152.7" cy="87.1" r=".32"/>
<circle cx="142.1" cy="64" r=".32"/>
<circle cx="149.2" cy="87.1" r=".32"/>
<circle cx="193.6" cy="72.8" r=".32"/>
<circle cx="177.6" cy="71.1" r=".32"/>
<circle cx="177.6" cy="35.5" r=".32"/>
<circle cx="193.6" cy="55.1" r=".32"/>
<circle cx="236.2" cy="72.8" r=".32"/>
<circle cx="202.4" cy="55.1" r=".32"/>
</g>
<g font-size="2.8" fill="#f00">
<text x="182.9" y="92.9">ASM1117-3.3 풋 프 린 트</text>
<text x="218.5" y="92.9">거 꾸 로</text>
<text x="230.3" y="92.9">됨</text>
<text x="181.2" y="98.2">ASM1117-5.0 풋 프 린 트</text>
<text x="216.7" y="98.2">거 꾸 로</text>
<text x="228.5" y="98.2">됨</text>
</g>
<g font-size="2.3">
<text x="200.7" y="49.8">17V 때</text>
<text x="210.2" y="49.8">8.5V</text>
</g>
<g font-size="1.6" fill="#000080">
<text x="26.6" y="19.2">J36</text>
<text x="28.4" y="26.3">CON-SW PUSHBUTTON</text>
<text x="120.8" y="35.2">C51</text>
<text x="133.2" y="32.5">D29</text>
<text x="162.5" y="33.4">F2</text>
<text x="182" y="33.4">L9</text>
<text x="207.8" y="31.6">U8</text>
<text x="34.8" y="38.8">F1</text>
<text x="34.8" y="40.9">FUSE(DF72S)</text>
<text x="122.5" y="38.8">T1</text>
<text x="126.1" y="37">680pF</text>
<text x="131.4" y="38.8">DIODE(1N5819)</text>
<text x="149.2" y="38.8">C52</text>
<text x="161.3" y="37">EMI Bead Filter 120</text>
<text x="180.8" y="37">INDUCTOR 33uH 2.66A (5025)</text>
<text x="229.1" y="38.8">C53</text>
<text x="238" y="38.8">R94</text>
<text x="238" y="40.5">13K</text>
<text x="95.9" y="45.9">150K 1/2W (5025)</text>
<text x="101.2" y="42.3">R95</text>
<text x="108.3" y="42.3">C54</text>
<text x="110.1" y="45.9">CL21B223KBANNNC(22pf)</text>
<text x="149.2" y="42.3">33uF/50V)</text>
<text x="186.5" y="42.3">C55</text>
<text x="186.5" y="45.9">100uF/35V)</text>
<text x="207.8" y="44.1">L78M12CDT-TR</text>
<text x="222" y="42.3">C56</text>
<text x="222" y="45.9">100uF/16V)</text>
<text x="229.1" y="42.3">0.1uF</text>
<text x="238.9" y="45">D30</text>
<text x="122.5" y="49.4">TRAN(23.5x29.5)</text>
<text x="211.4" y="53">U9</text>
<text x="236.4" y="49.1">HSMX-C190(Red)</text>
<text x="37.3" y="58.3">C57</text>
<text x="39.1" y="54.7">R96</text>
<text x="42.6" y="58.3">1M/1W</text>
<text x="49.7" y="58.3">T2</text>
<text x="56.8" y="58.3">C58</text>
<text x="63.9" y="58.3">T3</text>
<text x="134.4" y="56.5">Q19</text>
<text x="174.1" y="58.3">R97</text>
<text x="193.6" y="54.7">R115</text>
<text x="198.9" y="56.5">998K 5W</text>
<text x="230.9" y="58.3">C59</text>
<text x="238" y="58.3">R98</text>
<text x="28.4" y="61.9">RV9</text>
<text x="28.4" y="65.4">Varistors DV 250 K 3225</text>
<text x="37.3" y="61.9">X2-224K-275VAC</text>
<text x="39.1" y="65.4">R100</text>
<text x="49.7" y="63.6">Line filter1</text>
<text x="56.8" y="61.9">0.475pF 275 VAC</text>
<text x="62.2" y="63.6">Line filter2</text>
<text x="78.1" y="60.1">D31</text>
<text x="104.8" y="65.4">DIODE(1N4007)</text>
<text x="106.6" y="61.9">D32</text>
<text x="143.9" y="63.6">LTV817S</text>
<text x="156.3" y="63.6">R99</text>
<text x="161.6" y="65.4">100</text>
<text x="177.6" y="61.9">270</text>
<text x="198.9" y="60.1">R118</text>
<text x="198.9" y="63.6">1M 1/4W</text>
<text x="207.8" y="61.9">AMS1117-5.0</text>
<text x="223.8" y="61.9">C60</text>
<text x="223.8" y="65.4">330uF/25V</text>
<text x="230.9" y="61.9">0.1uF</text>
<text x="238" y="60.1">4.7K</text>
<text x="238.9" y="64.5">D33</text>
<text x="42.6" y="69">1M/1W</text>
<text x="79.9" y="67.2">KBP206G</text>
<text x="85.3" y="69">C61</text>
<text x="97.7" y="69">C62</text>
<text x="111.9" y="70.7">U10</text>
<text x="138.5" y="69">R101</text>
<text x="209.6" y="69">U11</text>
<text x="236.4" y="68.6">HSMX-C190(Red)</text>
<text x="81.7" y="72.5">CAP(33uF/400V)</text>
<text x="90.6" y="77.9">R102</text>
<text x="95.9" y="74.3">CAP(33uF/400V)</text>
<text x="127.9" y="76.1">C63</text>
<text x="138.5" y="77.9">Q20</text>
<text x="138.5" y="72.5">100 1/8W</text>
<text x="174.1" y="74.3">D34</text>
<text x="174.1" y="77.9">CMPZDA3V9</text>
<text x="193.6" y="76.1">C70</text>
<text x="193.6" y="72.5">R117</text>
<text x="198.9" y="74.3">22 / 1/2W (5025)</text>
<text x="229.1" y="76.1">C64</text>
<text x="238" y="76.1">R103</text>
<text x="238" y="77.9">3K</text>
<text x="95.9" y="79.6">1.2K/1W (5025)</text>
<text x="113.7" y="81.4">TNY267P</text>
<text x="127.9" y="79.6">0.1uF</text>
<text x="145.6" y="83.2">C66</text>
<text x="158.1" y="79.6">R104</text>
<text x="163.4" y="81.4">22</text>
<text x="193.6" y="79.6">0.33uF</text>
<text x="213.1" y="79.6">AMS1117-3.3C65</text>
<text x="222" y="83.2">10uF/16V)</text>
<text x="229.1" y="79.6">0.1uF</text>
<text x="238.9" y="82.3">D35</text>
<text x="92" y="88.5">INDUCTOR 22uH 1A (5025)</text>
<text x="93.2" y="85">L10</text>
<text x="135" y="86.7">C3198(NPN BCE)</text>
<text x="145.6" y="86.7">10uF/16V)</text>
<text x="154.5" y="88.5">1.2 1/2W (5025)</text>
<text x="156.3" y="86.7">R105</text>
<text x="168.7" y="86.7">R106</text>
<text x="170.5" y="88.5">1 1/2W (5025)</text>
<text x="236.4" y="86.4">HSMX-C190(Red)</text>
</g>
<g font-size="1.6" fill="#f00">
<text x="15.4" y="29">AC220V/R</text>
<text x="15.4" y="30.8">AC220V/N</text>
<text x="199.3" y="35.2">15V</text>
<text x="236.6" y="36.1">+12V</text>
<text x="240.7" y="55.6">VCC</text>
</g>
<g font-size="1.6">
<text x="28.3" y="25.2" transform="rotate(-90 28.3 25.2)">1</text>
<text x="30.1" y="25.2" transform="rotate(-90 30.1 25.2)">2</text>
<text x="206.7" y="35.2">1</text>
<text x="218.5" y="35.4">2</text>
<text x="232.5" y="31.6">+12V</text>
<text x="212.6" y="41.8" transform="rotate(-90 212.6 41.8)">3</text>
<text x="120.4" y="44.4">1</text>
<text x="127.3" y="44.4">8</text>
<text x="79.8" y="52.1" transform="rotate(-90 79.8 52.1)">2</text>
<text x="120.4" y="51.5">4</text>
<text x="127.3" y="51.5">5</text>
<text x="195.4" y="52.8">시멘트저항</text>
<text x="229.1" y="53">VCC</text>
<text x="47.9" y="57.4" transform="rotate(-90 47.9 57.4)">3</text>
<text x="55" y="57.4" transform="rotate(-90 55 57.4)">4</text>
<text x="62.1" y="57.4" transform="rotate(-90 62.1 57.4)">3</text>
<text x="69.2" y="57.4" transform="rotate(-90 69.2 57.4)">4</text>
<text x="207.5" y="55">3</text>
<text x="221.5" y="55">2</text>
<text x="47.9" y="64.3" transform="rotate(-90 47.9 64.3)">1</text>
<text x="55" y="64.3" transform="rotate(-90 55 64.3)">2</text>
<text x="62.1" y="64.3" transform="rotate(-90 62.1 64.3)">1</text>
<text x="69.2" y="64.3" transform="rotate(-90 69.2 64.3)">2</text>
<text x="70.7" y="60.4">4</text>
<text x="88.3" y="60.4">1</text>
<text x="214.8" y="62.5" transform="rotate(-90 214.8 62.5)">1</text>
<text x="79.8" y="69.6" transform="rotate(-90 79.8 69.6)">3</text>
<text x="110" y="69.9" transform="rotate(-90 110 69.9)">5</text>
<text x="234.4" y="70.4">+3V3</text>
<text x="120.2" y="74.6">1</text>
<text x="120.2" y="72.8">4</text>
<text x="120.2" y="76.4">8</text>
<text x="207.5" y="72.8">3</text>
<text x="221.5" y="72.8">2</text>
<text x="110" y="80.3" transform="rotate(-90 110 80.3)">2</text>
<text x="111.8" y="80.3" transform="rotate(-90 111.8 80.3)">3</text>
<text x="120.2" y="78.1">7</text>
<text x="214.8" y="80.3" transform="rotate(-90 214.8 80.3)">1</text>
<text x="227.9" y="195">Title</text>
<text x="235" y="196.7">&lt;Title&gt;</text>
<text x="227.9" y="200.3">Size</text>
<text x="229.7" y="202.1">A3</text>
<text x="235" y="200.3">Document Number</text>
<text x="235" y="202.1">&lt;Doc&gt;</text>
<text x="286.5" y="200.3">Rev</text>
<text x="288.3" y="202.1">&lt;RevCode&gt;</text>
<text x="227.9" y="205.6">Date:</text>
<text x="237.1" y="205.6">Thursday, December 29, 2022</text>
<text x="263.4" y="205.6">Sheet</text>
<text x="272.3" y="205.6">6</text>
<text x="277.6" y="205.6">of</text>
<text x="282.9" y="205.6">6</text>
</g>
<g font-size="1.6" fill="#004080">
<text x="208.7" y="36.3">VIN</text>
<text x="213.1" y="36.3">VOUT</text>
<text x="213.8" y="40" transform="rotate(-90 213.8 40)">GND</text>
<text x="210.5" y="55.8">VIN</text>
<text x="214.9" y="55.8">VOUT</text>
<text x="215.6" y="59.5" transform="rotate(-90 215.6 59.5)">GND</text>
<text x="110.8" y="77.3" transform="rotate(-90 110.8 77.3)">S</text>
<text x="110.8" y="73.2" transform="rotate(-90 110.8 73.2)">D</text>
<text x="112.6" y="77.3" transform="rotate(-90 112.6 77.3)">S</text>
<text x="113.2" y="73.6">EN/UV</text>
<text x="113.8" y="77.1">S(HV)</text>
<text x="116" y="75.4">BP</text>
<text x="210.5" y="73.6">VIN</text>
<text x="215.6" y="77.3" transform="rotate(-90 215.6 77.3)">GND</text>
<text x="216" y="73.6">Vout</text>
<text x="113.8" y="78.9">S(HV)</text>
</g>
<g font-size="1.6" fill="#00f">
<text x="74.6" y="59.7">-</text>
<text x="84.5" y="59.7">+</text>
</g>
<g font-size="1.4">
<text x="30.7" y="1.3">5</text>
<text x="88.7" y="1.3">4</text>
<text x="146.7" y="1.3">3</text>
<text x="204.8" y="1.3">2</text>
<text x="262.8" y="1.3">1</text>
<text x=".5" y="28.4">D</text>
<text x="292.3" y="28.4">D</text>
<text x=".5" y="79.5">C</text>
<text x="292.3" y="79.5">C</text>
<text x=".5" y="130.5">B</text>
<text x="292.3" y="130.5">B</text>
<text x=".5" y="181.6">A</text>
<text x="292.3" y="181.6">A</text>
<text x="30.7" y="207.3">5</text>
<text x="88.7" y="207.3">4</text>
<text x="146.7" y="207.3">3</text>
<text x="204.8" y="207.3">2</text>
<text x="262.8" y="207.3">1</text>
</g>
<text font-size=".8" fill="#00f" x="122.4" y="41.3">Shield</text>
</svg>
